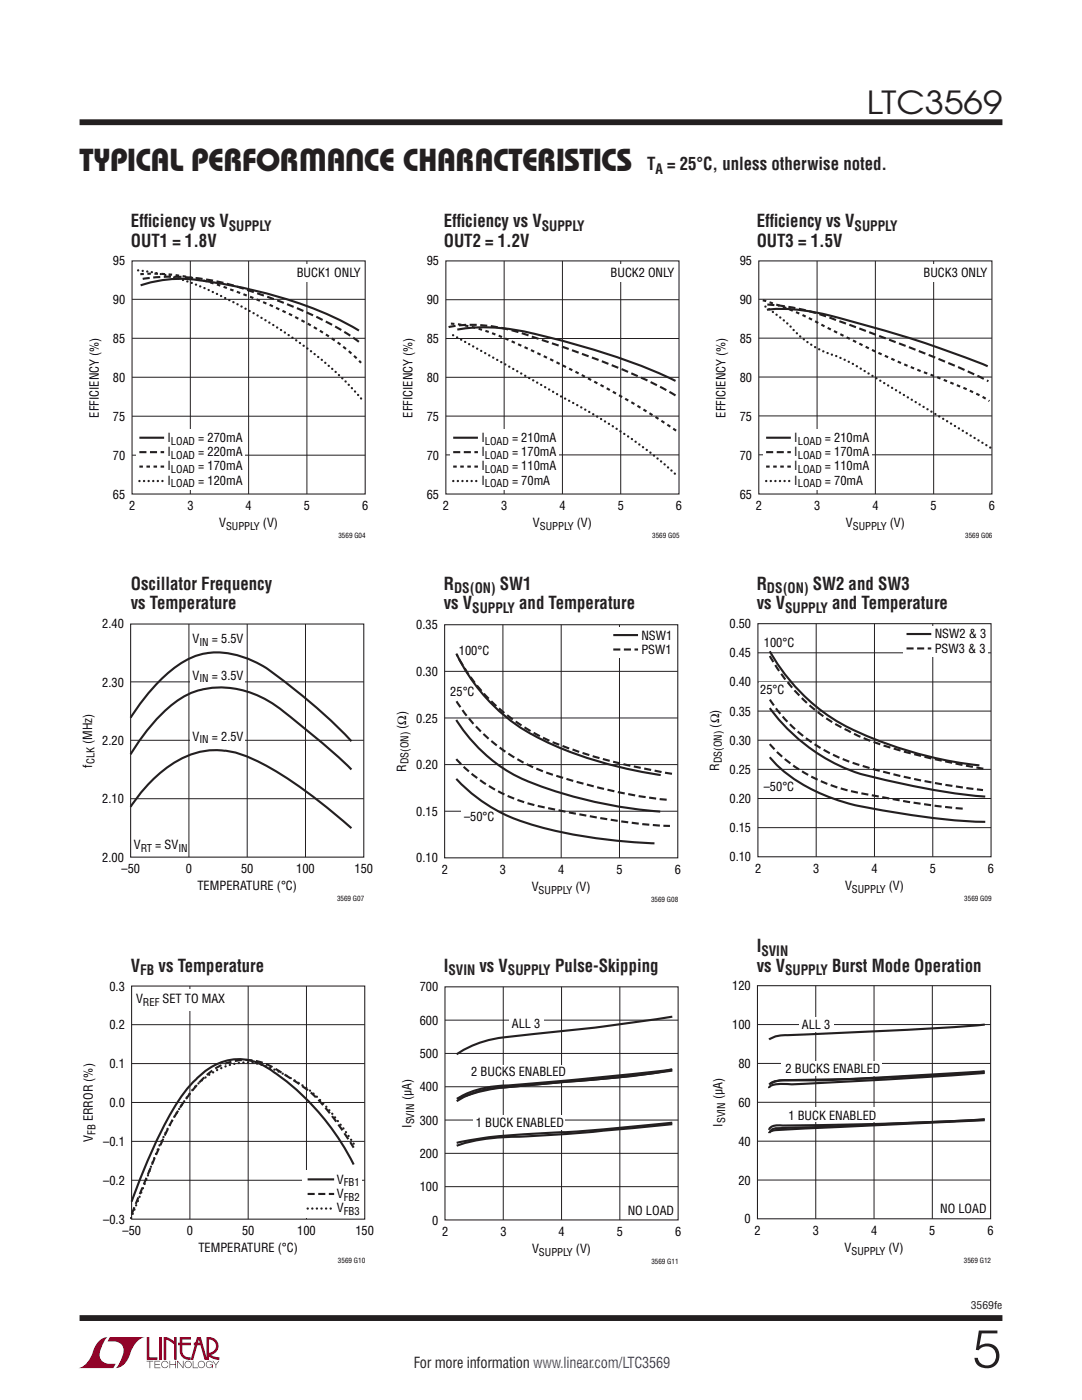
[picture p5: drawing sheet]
<svg xmlns="http://www.w3.org/2000/svg" width="216mm" height="279mm" viewBox="0 0 216 279" stroke-linecap="round" stroke-linejoin="round" font-family="sans-serif">
<g fill="#900126">
<path d="M29.3 266.8h.5v4.1h1.6v.5h-2.1z"/>
<path d="M20 267.4l1-.5h.5h-.1a6.2 6.2 0 0 0-1.5 4 2.58 2.58 0 0 0 3.2 1.3l-.5 .8h-7a4.9 4.9 0 0 0 3.1-3.8l.4-.7z"/>
<path d="M21.9 266.9h7a4.9 4.9 0 0 0-3.1 3.7 3.2 3.2 0 0 1-2.7 2.4h.1a6.2 6.2 0 0 0 1.4-4.1 2.58 2.58 0 0 0-3.1-1.2z"/>
<path d="M31.8 266.8h.5v4.6h-.5z"/>
<path d="M32.7 266.8l1 .2 1 .7v-.9h.5v4.6h-.5v-3.1l-1.5-.9v4h-.5z"/>
<path d="M29.3 271.6h1.3v.1h-.6v1.3h-.2v-1.3h-.5z"/>
<path d="M30.8 271.6h1.2v.1h-1v.5h.9v.2h-.9v.5h1v.1h-1.2z"/>
<path d="M33.8 271.6h.2v.6h1v-.6h.1v1.4h-.1v-.6h-1v.6h-.2z"/>
<path d="M35.4 271.6h.1l1 1.2v-1.2h.1v1.4l-1.1-1.2v1.2h-.1z"/>
<path d="M38.5 271.6h.1v1.3h.9v.1h-1z"/>
<path d="M42.4 271.6h.1l.6 .7 .5-.7h.2l-.7 .8v.6h-.1v-.6z"/>
<path d="M35.9 266.8h2.2v.5h-1.7v.7h1.7v.5h-1.7v1.1a1.32 1.32 0 0 0 1.6 1.3v.5l1.3-4.6h.8l1.1 4.1v-4.1a1.84 1.84 0 0 1 2.3 1.4 1.84 1.84 0 0 1-1.4 2.2l.7 .4 1 .1v.5l-1.2-.2-1.1-.6v-.6a1.34 1.34 0 0 0 1.6-1.2 1.34 1.34 0 0 0-1.4-1.5v4.1h-.9l-.8-2.9h-1.3v-.5h1.2l-.2-.7-1.1 4.1a2.06 2.06 0 0 1-2.7-1.3v-1.6h-.4v-.5h.4z"/>
<path d="M37 271.8a.72 .72 0 0 1 1.2 .1 .72 .72 0 0 1-.4 1.1 .72 .72 0 0 1-1-.7h.2a.59 .59 0 0 0 .8 .5 .59 .59 0 0 0 .2-.9 .59 .59 0 0 0-1 .2v.2h-.2z"/>
<path d="M39.7 271.8a.72 .72 0 0 1 1.1 .1 .72 .72 0 0 1-.4 1.1 .72 .72 0 0 1-.9-.7h.1a.59 .59 0 0 0 .8 .5 .59 .59 0 0 0 .2-.9 .59 .59 0 0 0-1 .2v.2h-.1z"/>
<path d="M41.3 271.8a.72 .72 0 0 1 1.2 .2h-.2a.59 .59 0 0 0-.9-.1 .59 .59 0 0 0 .1 .9 .59 .59 0 0 0 .9-.4h-.5v-.1h.6v.7h-.1v-.3a.73 .73 0 0 1-1.1 .2 .73 .73 0 0 1 0-1.1z"/>
<path d="M32.4 271.8a.71 .71 0 0 1 1.2 .3h-.1a.59 .59 0 0 0-.9-.3 .59 .59 0 0 0-.1 1 .59 .59 0 0 0 .9-.3h.2a.73 .73 0 0 1-1.1 .4 .73 .73 0 0 1-.1-1.1z"/>
</g>
<path d="M15.9 24.4h184.1M15.9 263h184.1" fill="none" stroke="#231f20" stroke-width="1.2" stroke-linecap="butt"/>
<path d="M26.3 52.1h46.6v46.5h-46.6z" fill="none" stroke="#231f20" stroke-width=".21"/>
<path d="M26.3 59.7h46.6M38 52.1v46.5M49.6 52.1v46.5M61.2 52.1v46.5M26.3 67.5h46.6M26.3 75.3h46.6M26.3 90.8h46.6M26.3 83.1h46.6" fill="none" stroke="#231f20" stroke-width=".2"/>
<path d="M58.9 52.8h13.4v3.4h-13.4z" fill="#fff"/>
<path d="M27.5 54a47 47 0 0 1 17.4 5.4 98.2 98.2 0 0 1 23.8 16.4l3.6 4" fill="none" stroke="#231f20" stroke-width=".46" stroke-dasharray="0 .9"/>
<path d="M28 54.7a40.3 40.3 0 0 1 18.8 3.4 91.1 91.1 0 0 1 20.2 10l3.5 2.8 1.5 1.5" fill="none" stroke="#231f20" stroke-width=".42" stroke-dasharray=".7 .7" stroke-linecap="butt"/>
<path d="M28.5 55.7a44.4 44.4 0 0 1 22.7 2.8 87.5 87.5 0 0 1 19 8.7l1.6 1.2" fill="none" stroke="#231f20" stroke-width=".42" stroke-dasharray="1.4 .7" stroke-linecap="butt"/>
<path d="M28.1 57a25.7 25.7 0 0 1 13.2-.9 91.9 91.9 0 0 1 28.1 8.6l2.2 1.3" fill="none" stroke="#231f20" stroke-width=".42"/>
<path d="M27.2 85.7h21.7v12.1h-21.7z" fill="#fff"/>
<path d="M27.8 87.4h4.9" fill="none" stroke="#231f20" stroke-width=".42"/>
<path d="M27.8 90.2h4.9" fill="none" stroke="#231f20" stroke-width=".42" stroke-dasharray="1.4 .7" stroke-linecap="butt"/>
<path d="M27.8 93.1h4.9" fill="none" stroke="#231f20" stroke-width=".42" stroke-dasharray=".7 .7" stroke-linecap="butt"/>
<path d="M27.8 96h4.9" fill="none" stroke="#231f20" stroke-width=".46" stroke-dasharray="0 .9"/>
<path d="M89 52.1h46.5v46.5h-46.5z" fill="none" stroke="#231f20" stroke-width=".21"/>
<path d="M89 59.8h46.5M100.6 52.1v46.5M112.2 52.1v46.5M123.9 52.1v46.5M89 67.6h46.5M89 75.3h46.5M89 90.8h46.5M89 83h46.5" fill="none" stroke="#231f20" stroke-width=".2"/>
<g fill="#fff">
<path d="M121.5 52.8h13.4v3.4h-13.4z"/>
<path d="M89.8 85.7h21.7v12.1h-21.7z"/>
</g>
<path d="M91.2 65.8a36.6 36.6 0 0 1 16.5 1.1l1.1 .2a140.5 140.5 0 0 1 26 8.9M90.4 87.4h5" fill="none" stroke="#231f20" stroke-width=".42"/>
<path d="M89.5 65.3a25 25 0 0 1 12.4 .6 218.7 218.7 0 0 1 29.5 11.1l3.5 2M90.4 90.2h5" fill="none" stroke="#231f20" stroke-width=".42" stroke-dasharray="1.4 .7" stroke-linecap="butt"/>
<path d="M90 64.6a35.6 35.6 0 0 1 13.2 4l1.2 .6a213.3 213.3 0 0 1 30.7 16.8M90.4 93.1h5" fill="none" stroke="#231f20" stroke-width=".42" stroke-dasharray=".7 .7" stroke-linecap="butt"/>
<path d="M90.4 66.9l22.4 12.7a103.9 103.9 0 0 1 22.4 15.5M90.4 96h5" fill="none" stroke="#231f20" stroke-width=".46" stroke-dasharray="0 .9"/>
<path d="M151.4 52.1h46.5v46.5h-46.5z" fill="none" stroke="#231f20" stroke-width=".21"/>
<path d="M151.4 59.7h46.5M163 52.1v46.5M174.7 52.1v46.5M186.3 52.1v46.5M151.4 75.2h46.5M151.4 67.5h46.5M151.4 90.8h46.5M151.4 83h46.5" fill="none" stroke="#231f20" stroke-width=".2"/>
<g fill="#fff">
<path d="M184 52.8h13.3v3.4h-13.3z"/>
<path d="M152.3 85.7h21.6v12.1h-21.6z"/>
</g>
<path d="M153 61.8a35.9 35.9 0 0 1 14.3 1.6 226.3 226.3 0 0 1 29.8 9.7M152.9 87.4h4.9" fill="none" stroke="#231f20" stroke-width=".42"/>
<path d="M153.1 60.8a45.7 45.7 0 0 1 15.4 3.7l10.4 3.8a211.9 211.9 0 0 1 18.3 7.8M152.9 90.2h4.9" fill="none" stroke="#231f20" stroke-width=".42" stroke-dasharray="1.4 .7" stroke-linecap="butt"/>
<path d="M152.2 59.9l.1 .1a58.2 58.2 0 0 1 13.3 5.7 186.1 186.1 0 0 0 24.3 10.7l4.5 2 3 1.6M152.9 93.1h4.9" fill="none" stroke="#231f20" stroke-width=".42" stroke-dasharray=".7 .7" stroke-linecap="butt"/>
<path d="M152.7 61.2l.2 .1a30.7 30.7 0 0 1 6.3 5.4 19.2 19.2 0 0 0 8 4.5l3.5 1.7 26.9 16.4M152.9 96h4.9" fill="none" stroke="#231f20" stroke-width=".46" stroke-dasharray="0 .9"/>
<path d="M26.1 124.5h46.5v46.6h-46.5z" fill="none" stroke="#231f20" stroke-width=".21"/>
<path d="M26.1 136.1h46.5M37.7 124.5v46.6M49.3 124.5v46.6M61 124.5v46.6M26.1 159.4h46.5M26.1 147.7h46.5" fill="none" stroke="#231f20" stroke-width=".2"/>
<g fill="#fff">
<path d="M38 125.9h10.8v3.4h-10.8z"/>
<path d="M38 133.2h10.8v3.5h-10.8z"/>
<path d="M38 145.3h10.8v3.5h-10.8z"/>
</g>
<path d="M26.1 143.2a40 40 0 0 1 9-10.2 13.9 13.9 0 0 1 14.5-1.5 29.4 29.4 0 0 1 7.6 4.8 109.4 109.4 0 0 1 12.9 11.6M26.1 150.5a38 38 0 0 1 9.4-10.8 16.1 16.1 0 0 1 15.9-.9 40.1 40.1 0 0 1 7.6 5.1l1.2 1a128.9 128.9 0 0 1 9.9 8.7M26.1 161a28.1 28.1 0 0 1 11.1-10.1 15 15 0 0 1 8.3-1 26.4 26.4 0 0 1 9.4 3.9 104.4 104.4 0 0 1 15.2 11.5" fill="none" stroke="#231f20" stroke-width=".42"/>
<path d="M26.5 167h10.9v3.5h-10.9z" fill="#fff"/>
<path d="M88.7 124.7h46.5v46.5h-46.5z" fill="none" stroke="#231f20" stroke-width=".21"/>
<path d="M88.7 134h46.5M100.4 124.7v46.5M112 124.7v46.5M123.6 124.7v46.5M88.7 152.6h46.5M88.7 143.3h46.5M88.7 161.9h46.5" fill="none" stroke="#231f20" stroke-width=".2"/>
<path d="M121.8 125.1h13v6.1h-13z" fill="#fff"/>
<path d="M122.4 126.7h4.9" fill="none" stroke="#231f20" stroke-width=".42"/>
<path d="M122.4 129.6h4.9" fill="none" stroke="#231f20" stroke-width=".42" stroke-dasharray="1.4 .7" stroke-linecap="butt"/>
<g fill="#fff">
<path d="M91.2 128.3h6.8v2.9h-6.8z"/>
<path d="M89 136.3h6.1v3.1h-6.1z"/>
<path d="M92 161.2h7v3.4h-7z"/>
</g>
<path d="M91.1 140a35.6 35.6 0 0 0 21.3 15.3 112 112 0 0 0 21.3 4.4M91.1 151.5a31.7 31.7 0 0 0 18.7 9.9l2.6 .5a143.8 143.8 0 0 0 21.3 2.9M134.1 154.4a108.4 108.4 0 0 1-24.5-6.6 38.3 38.3 0 0 1-18.5-17.4" fill="none" stroke="#231f20" stroke-width=".42" stroke-dasharray="1.4 .7" stroke-linecap="butt"/>
<path d="M91.2 130.7a36.7 36.7 0 0 0 19.3 18 86.3 86.3 0 0 0 21.3 6M91 155.4a33.9 33.9 0 0 0 18.2 10 111.2 111.2 0 0 0 21.4 2.9M91 143.7a31.6 31.6 0 0 0 18.4 13.7 92 92 0 0 0 22.3 4.6" fill="none" stroke="#231f20" stroke-width=".42"/>
<path d="M151.2 124.5h46.6v46.5h-46.6z" fill="none" stroke="#231f20" stroke-width=".21"/>
<path d="M151.2 130.3h46.6M151.2 136.1h46.6M162.9 124.5v46.5M174.5 124.5v46.5M186.1 124.5v46.5M151.2 159.4h46.6M151.2 147.7h46.6M151.2 153.5h46.6M151.2 141.9h46.6M151.2 165.2h46.6" fill="none" stroke="#231f20" stroke-width=".2"/>
<path d="M180.3 124.9h16.8v6.1h-16.8z" fill="#fff"/>
<path d="M180.9 126.5h4.9" fill="none" stroke="#231f20" stroke-width=".42"/>
<path d="M180.9 129.4h4.9" fill="none" stroke="#231f20" stroke-width=".42" stroke-dasharray="1.4 .7" stroke-linecap="butt"/>
<g fill="#fff">
<path d="M152.1 126.7h6.8v2.9h-6.8z"/>
<path d="M151.4 136.1h5.6v3.1h-5.6z"/>
<path d="M151.8 155.1h7v3.4h-7z"/>
</g>
<path d="M153.6 130a38.3 38.3 0 0 0 20.6 17.4 80.4 80.4 0 0 0 21.2 5.3M153.6 141.3a36.3 36.3 0 0 0 23.3 14.4 135.5 135.5 0 0 0 19.7 3.3M153.6 151.1a23.1 23.1 0 0 0 8.1 6.3 45.7 45.7 0 0 0 14.5 4.3 134.9 134.9 0 0 0 20.4 2.3" fill="none" stroke="#231f20" stroke-width=".42"/>
<path d="M153.6 130.9a36.5 36.5 0 0 0 17.5 15.9 87.3 87.3 0 0 0 18.3 5.3l6.9 1.3M153.6 139.6a32.5 32.5 0 0 0 19.9 13.7 141.2 141.2 0 0 0 22.6 4.4M153.6 148.5a30.6 30.6 0 0 0 18.8 9.9l2.7 .6a167.3 167.3 0 0 0 17.4 2.4" fill="none" stroke="#231f20" stroke-width=".42" stroke-dasharray="1.4 .7" stroke-linecap="butt"/>
<path d="M26.3 196.8h46.5v46.5h-46.5z" fill="none" stroke="#231f20" stroke-width=".21"/>
<path d="M37.9 196.8v46.5M49.5 196.8v46.5M61.2 196.8v46.5M26.3 204.5h46.5M26.3 212.3h46.5M26.3 227.8h46.5M26.3 235.5h46.5M26.3 220h46.5" fill="none" stroke="#231f20" stroke-width=".2"/>
<path d="M26.5 197.4h18.9v4.4h-18.9z" fill="#fff"/>
<path d="M70.6 232.4a48.5 48.5 0 0 0-17.6-19.5 10.9 10.9 0 0 0-13.4 2.1l-.3 .3a29 29 0 0 0-5.9 8.2 127.5 127.5 0 0 0-7.1 16.3" fill="none" stroke="#231f20" stroke-width=".42"/>
<path d="M26.3 242.2l2.6-6.3a94.7 94.7 0 0 1 6.5-14.1 30.5 30.5 0 0 1 7.2-8.3 11.5 11.5 0 0 1 13.6 .6 32.1 32.1 0 0 1 7.4 5.4 59.4 59.4 0 0 1 7 9.5" fill="none" stroke="#231f20" stroke-width=".42" stroke-dasharray="1.4 .7" stroke-linecap="butt"/>
<path d="M70.6 228.3l-.1-.2a53.5 53.5 0 0 0-8.1-10 32.8 32.8 0 0 0-11.6-6 14.6 14.6 0 0 0-13.8 7.3 59.3 59.3 0 0 0-7.7 15.7l-3.2 8" fill="none" stroke="#231f20" stroke-width=".46" stroke-dasharray="0 .9"/>
<path d="M60.3 233.5h12v9.5h-12z" fill="#fff"/>
<path d="M61.4 235.4h5.3" fill="none" stroke="#231f20" stroke-width=".42"/>
<path d="M61.4 238.3h5.3" fill="none" stroke="#231f20" stroke-width=".42" stroke-dasharray="1.4 .7" stroke-linecap="butt"/>
<path d="M61.4 241.2h5.3" fill="none" stroke="#231f20" stroke-width=".46" stroke-dasharray="0 .9"/>
<path d="M88.8 196.9h46.5v46.6h-46.5z" fill="none" stroke="#231f20" stroke-width=".21"/>
<path d="M100.4 196.9v46.6M112.1 196.9v46.6M123.7 196.9v46.6M88.8 203.6h46.5M88.8 216.9h46.5M88.8 210.2h46.5M88.8 230.2h46.5M88.8 236.8h46.5M88.8 223.5h46.5" fill="none" stroke="#231f20" stroke-width=".2"/>
<g fill="#fff">
<path d="M101.6 202.9h6.8v2.9h-6.8z"/>
<path d="M93.3 212.6h20v2.9h-20z"/>
<path d="M94.4 222.5h18.4v2.9h-18.4z"/>
<path d="M124.9 240.1h10v2.9h-10z"/>
</g>
<path d="M133.9 213.5l-15.4 1.6-15.6 1.4a28.6 28.6 0 0 0-10 1.8l-1.5 .9M134.1 202.9a464.7 464.7 0 0 1-31.8 3.9 21.8 21.8 0 0 0-11.2 3.6M134.1 213.4a93.3 93.3 0 0 1-15.7 2.1l-16.3 1.4a23.5 23.5 0 0 0-9.3 1.9l-1.7 1M134.2 213.7a553.3 553.3 0 0 1-30.8 3.1 39.1 39.1 0 0 0-12.3 2.5M134.1 224.4l-9.1 .8a351.9 351.9 0 0 1-25.6 1.8 28.3 28.3 0 0 0-8.3 1.7M134.1 224.1h-.2a440 440 0 0 1-31.9 2.4l-4.4 .5-6.5 1.1" fill="none" stroke="#231f20" stroke-width=".42"/>
<path d="M151.1 196.7h46.6v46.5h-46.6z" fill="none" stroke="#231f20" stroke-width=".21"/>
<path d="M162.8 196.7v46.5M174.4 196.7v46.5M186 196.7v46.5M151.1 212.2h46.6M151.1 220h46.6M151.1 204.5h46.6M151.1 227.7h46.6M151.1 235.5h46.6" fill="none" stroke="#231f20" stroke-width=".2"/>
<g fill="#fff">
<path d="M159.4 203h6.8v2.9h-6.8z"/>
<path d="M156 211.8h20v2.9h-20z"/>
<path d="M156.8 221h18.3v2.9h-18.3z"/>
<path d="M187.2 239.8h10.1v2.9h-10.1z"/>
</g>
<path d="M196.4 213.8l-7.5 .5a504.2 504.2 0 0 1-28.6 1.3h-2a10 10 0 0 0-4.2 .4l-.4 .3M196.5 213.8l-6.4 .6a600.5 600.5 0 0 1-34.4 1.2 4 4 0 0 0-2.2 .9M196.5 214.1l-16.7 1.2-21.8 1.1a7.5 7.5 0 0 0-4.4 .4l-.1 .4M196.5 204.5a1417 1417 0 0 1-41.3 2.2l-1.2 .4-.5 .4M196.2 223.5l-32.3 1.4-8.3 .2a1.62 1.62 0 0 0-2 .8M196.5 223.3l-6.1 .4-13.7 .6-20.3 .3a3.6 3.6 0 0 0-2.8 .6l-.1 .3M196.5 223.6l-41.5 1.9a1.69 1.69 0 0 0-1.5 .6" fill="none" stroke="#231f20" stroke-width=".42"/>
<text font-size="10.6" fill="#231f20" x="194.1" y="272.9">5</text>
<g font-size="6.3" fill="#231f20">
<text x="173" y="22.8">LTC3569</text>
<text x="15.9" y="34.1">Typical Performance Characteristics</text>
</g>
<g font-size="3.5" fill="#231f20">
<text x="129.1" y="34">T = 25°C, unless otherwise noted.</text>
<text x="26.1" y="45.3">Eff</text>
<text x="28.7" y="45.3">iciency vs V</text>
<text x="88.5" y="45.3">Eff</text>
<text x="91.2" y="45.3">iciency vs V</text>
<text x="151" y="45.3">Eff</text>
<text x="153.6" y="45.3">iciency vs V</text>
<text x="26.1" y="49.2">OUT1 = 1.8V</text>
<text x="88.5" y="49.2">OUT2 = 1.2V</text>
<text x="151" y="49.2">OUT3 = 1.5V</text>
<text x="26.1" y="117.7">Oscillator Frequency</text>
<text x="88.5" y="117.7">R</text>
<text x="99.7" y="117.7">SW1</text>
<text x="151" y="117.7">R</text>
<text x="162.2" y="117.7">SW2 and SW3</text>
<text x="26.1" y="121.6">vs Temperature</text>
<text x="88.5" y="121.6">vs V</text>
<text x="103.6" y="121.6">and Temperature</text>
<text x="151" y="121.6">vs V</text>
<text x="166.1" y="121.6">and Temperature</text>
<text x="151" y="190.1">I</text>
<text x="26.1" y="194">V</text>
<text x="31.6" y="194">vs Temperature</text>
<text x="88.5" y="194">I</text>
<text x="95.7" y="194">vs V</text>
<text x="110.7" y="194">Pulse-Skipping</text>
<text x="151" y="194">vs V</text>
<text x="166.1" y="194">Burst Mode Operation</text>
</g>
<text font-size="3" fill="#231f20" x="82.5" y="273.1">For more information www.linear.com/LTC3569</text>
<g font-size="2.8" fill="#231f20">
<text x="130.8" y="34.7">A</text>
<text x="45.7" y="46">SUPPLY</text>
<text x="108.1" y="46">SUPPLY</text>
<text x="170.5" y="46">SUPPLY</text>
<text x="90.6" y="118.4">DS(ON)</text>
<text x="153" y="118.4">DS(ON)</text>
<text x="94.2" y="122.3">SUPPLY</text>
<text x="156.7" y="122.3">SUPPLY</text>
<text x="151.9" y="190.8">SVIN</text>
<text x="28" y="194.7">FB</text>
<text x="89.5" y="194.7">SVIN</text>
<text x="101.4" y="194.7">SUPPLY</text>
<text x="156.7" y="194.7">SUPPLY</text>
</g>
<g font-size="2.5">
<text x="22.5" y="53">95</text>
<text x="85.2" y="53">95</text>
<text x="147.6" y="53">95</text>
<text x="59.2" y="55.2">BUCK1 ONLY</text>
<text x="121.8" y="55.2">BUCK2 ONLY</text>
<text x="184.3" y="55.2">BUCK3 ONLY</text>
<text x="22.5" y="60.7">90</text>
<text x="85.2" y="60.7">90</text>
<text x="147.6" y="60.7">90</text>
<text x="22.5" y="68.5">85</text>
<text x="85.2" y="68.5">85</text>
<text x="147.6" y="68.5">85</text>
<text x="22.5" y="76.2">80</text>
<text x="85.2" y="76.2">80</text>
<text x="147.6" y="76.2">80</text>
<text x="19.7" y="83.3" transform="rotate(-90 19.7 83.3)">EFFICIENCY (%)</text>
<text x="22.5" y="84">75</text>
<text x="82.3" y="83.3" transform="rotate(-90 82.3 83.3)">EFFICIENCY (%)</text>
<text x="85.2" y="84">75</text>
<text x="144.8" y="83.3" transform="rotate(-90 144.8 83.3)">EFFICIENCY (%)</text>
<text x="147.6" y="84">75</text>
<text x="33.4" y="88.2">I</text>
<text x="39.6" y="88.2">= 270mA</text>
<text x="96" y="88.2">I</text>
<text x="102.2" y="88.2">= 210mA</text>
<text x="158.5" y="88.2">I</text>
<text x="164.6" y="88.2">= 210mA</text>
<text x="22.5" y="91.8">70</text>
<text x="33.4" y="91.1">I</text>
<text x="33.4" y="93.9">I</text>
<text x="39.6" y="91.1">= 220mA</text>
<text x="39.6" y="93.9">= 170mA</text>
<text x="85.2" y="91.8">70</text>
<text x="96" y="91.1">I</text>
<text x="96" y="93.9">I</text>
<text x="102.2" y="91.1">= 170mA</text>
<text x="102.2" y="93.9">= 110mA</text>
<text x="147.6" y="91.8">70</text>
<text x="158.5" y="91.1">I</text>
<text x="158.5" y="93.9">I</text>
<text x="164.6" y="91.1">= 170mA</text>
<text x="164.6" y="93.9">= 110mA</text>
<text x="22.5" y="99.5">65</text>
<text x="25.8" y="101.8">2</text>
<text x="33.4" y="96.7">I</text>
<text x="37.4" y="101.8">3</text>
<text x="39.6" y="96.7">= 120mA</text>
<text x="49" y="101.8">4</text>
<text x="60.6" y="101.8">5</text>
<text x="72.3" y="101.8">6</text>
<text x="85.2" y="99.5">65</text>
<text x="88.4" y="101.8">2</text>
<text x="96" y="96.7">I</text>
<text x="100" y="101.8">3</text>
<text x="102.2" y="96.7">= 70mA</text>
<text x="111.6" y="101.8">4</text>
<text x="123.3" y="101.8">5</text>
<text x="134.9" y="101.8">6</text>
<text x="147.6" y="99.5">65</text>
<text x="150.8" y="101.8">2</text>
<text x="158.5" y="96.7">I</text>
<text x="162.5" y="101.8">3</text>
<text x="164.6" y="96.7">= 70mA</text>
<text x="174.1" y="101.8">4</text>
<text x="185.7" y="101.8">5</text>
<text x="197.3" y="101.8">6</text>
<text x="43.7" y="105.2">V</text>
<text x="52.5" y="105.2">(V)</text>
<text x="106.3" y="105.2">V</text>
<text x="115.1" y="105.2">(V)</text>
<text x="168.8" y="105.2">V</text>
<text x="177.5" y="105.2">(V)</text>
<text x="20.4" y="125.4">2.40</text>
<text x="83.1" y="125.6">0.35</text>
<text x="145.6" y="125.4">0.50</text>
<text x="38.4" y="128.3">V</text>
<text x="42.3" y="128.3">= 5.5V</text>
<text x="91.6" y="130.7">100°C</text>
<text x="128" y="127.6">NSW1</text>
<text x="128" y="130.5">PSW1</text>
<text x="145.6" y="131.2">0.45</text>
<text x="152.4" y="129.1">100°C</text>
<text x="186.5" y="127.4">NSW2 &amp; 3</text>
<text x="186.5" y="130.2">PSW3 &amp; 3</text>
<text x="20.4" y="137.1">2.30</text>
<text x="38.4" y="135.6">V</text>
<text x="42.3" y="135.6">= 3.5V</text>
<text x="83.1" y="134.9">0.30</text>
<text x="145.6" y="137">0.40</text>
<text x="89.9" y="138.8">25°C</text>
<text x="145.6" y="142.8">0.35</text>
<text x="151.7" y="138.6">25°C</text>
<text x="18.4" y="148.5" transform="rotate(-90 18.4 148.5)">(MHz)</text>
<text x="20.4" y="148.7">2.20</text>
<text x="38.4" y="147.8">V</text>
<text x="42.3" y="147.8">= 2.5V</text>
<text x="81" y="145.4" transform="rotate(-90 81 145.4)">(Ω)</text>
<text x="83.1" y="144.2">0.25</text>
<text x="143.5" y="145.2" transform="rotate(-90 143.5 145.2)">(Ω)</text>
<text x="145.6" y="148.6">0.30</text>
<text x="18.4" y="153.2" transform="rotate(-90 18.4 153.2)">f</text>
<text x="81" y="154" transform="rotate(-90 81 154)">R</text>
<text x="83.1" y="153.5">0.20</text>
<text x="143.5" y="153.8" transform="rotate(-90 143.5 153.8)">R</text>
<text x="145.6" y="154.5">0.25</text>
<text x="20.4" y="160.3">2.10</text>
<text x="145.6" y="160.3">0.20</text>
<text x="152.4" y="157.8">–50°C</text>
<text x="83.1" y="162.8">0.15</text>
<text x="92.6" y="163.9">–50°C</text>
<text x="145.6" y="166.1">0.15</text>
<text x="20.4" y="172">2.00</text>
<text x="26.7" y="169.5">V</text>
<text x="31" y="169.5">= SV</text>
<text x="83.1" y="172.1">0.10</text>
<text x="145.6" y="171.9">0.10</text>
<text x="24.3" y="174.3">–50</text>
<text x="37.1" y="174.3">0</text>
<text x="39.4" y="177.7">TEMPERATURE (°C)</text>
<text x="48.1" y="174.3">50</text>
<text x="59.1" y="174.3">100</text>
<text x="70.7" y="174.3">150</text>
<text x="88.1" y="174.4">2</text>
<text x="99.8" y="174.4">3</text>
<text x="106.1" y="177.8">V</text>
<text x="111.4" y="174.4">4</text>
<text x="114.8" y="177.8">(V)</text>
<text x="123" y="174.4">5</text>
<text x="134.6" y="174.4">6</text>
<text x="150.7" y="174.2">2</text>
<text x="162.3" y="174.2">3</text>
<text x="168.6" y="177.6">V</text>
<text x="173.9" y="174.2">4</text>
<text x="177.4" y="177.6">(V)</text>
<text x="185.5" y="174.2">5</text>
<text x="197.1" y="174.2">6</text>
<text x="21.8" y="197.7">0.3</text>
<text x="83.7" y="197.8">700</text>
<text x="146.1" y="197.6">120</text>
<text x="27.1" y="200.3">V</text>
<text x="32.4" y="200.3">SET TO MAX</text>
<text x="21.8" y="205.4">0.2</text>
<text x="83.7" y="204.5">600</text>
<text x="102.1" y="205.2">ALL 3</text>
<text x="146.1" y="205.4">100</text>
<text x="160" y="205.3">ALL 3</text>
<text x="21.8" y="213.2">0.1</text>
<text x="83.7" y="211.1">500</text>
<text x="94" y="214.8">2 BUCKS ENABLED</text>
<text x="147.3" y="213.1">80</text>
<text x="156.8" y="214.1">2 BUCKS ENABLED</text>
<text x="21.8" y="221">0.0</text>
<text x="82.1" y="219.6" transform="rotate(-90 82.1 219.6)">(µA)</text>
<text x="83.7" y="217.8">400</text>
<text x="144.1" y="219.3" transform="rotate(-90 144.1 219.3)">(µA)</text>
<text x="147.3" y="220.9">60</text>
<text x="18.6" y="227.9" transform="rotate(-90 18.6 227.9)">V</text>
<text x="18.6" y="223.8" transform="rotate(-90 18.6 223.8)">ERROR (%)</text>
<text x="82.1" y="225.1" transform="rotate(-90 82.1 225.1)">I</text>
<text x="83.7" y="224.4">300</text>
<text x="95" y="224.9">1 BUCK ENABLED</text>
<text x="144.1" y="224.9" transform="rotate(-90 144.1 224.9)">I</text>
<text x="157.3" y="223.5">1 BUCK ENABLED</text>
<text x="20.6" y="228.7">–0.1</text>
<text x="83.7" y="231.1">200</text>
<text x="147.3" y="228.6">40</text>
<text x="20.6" y="236.5">–0.2</text>
<text x="67.2" y="236.2">V</text>
<text x="67.2" y="239.1">V</text>
<text x="83.7" y="237.7">100</text>
<text x="147.3" y="236.4">20</text>
<text x="20.6" y="244.2">–0.3</text>
<text x="67.2" y="241.9">V</text>
<text x="86.2" y="244.4">0</text>
<text x="125.3" y="242.4">NO LOAD</text>
<text x="148.6" y="244.2">0</text>
<text x="187.6" y="242.2">NO LOAD</text>
<text x="24.5" y="246.5">–50</text>
<text x="37.3" y="246.5">0</text>
<text x="39.6" y="249.9">TEMPERATURE (°C)</text>
<text x="48.3" y="246.5">50</text>
<text x="59.3" y="246.5">100</text>
<text x="70.9" y="246.5">150</text>
<text x="88.2" y="246.7">2</text>
<text x="99.8" y="246.7">3</text>
<text x="106.2" y="250.1">V</text>
<text x="111.5" y="246.7">4</text>
<text x="114.9" y="250.1">(V)</text>
<text x="123.1" y="246.7">5</text>
<text x="134.7" y="246.7">6</text>
<text x="150.6" y="246.5">2</text>
<text x="162.2" y="246.5">3</text>
<text x="168.5" y="249.9">V</text>
<text x="173.8" y="246.5">4</text>
<text x="177.3" y="249.9">(V)</text>
<text x="185.4" y="246.5">5</text>
<text x="197" y="246.5">6</text>
</g>
<g font-size="2.1">
<text x="34.1" y="88.8">LOAD</text>
<text x="96.7" y="88.8">LOAD</text>
<text x="159.2" y="88.8">LOAD</text>
<text x="34.1" y="91.6">LOAD</text>
<text x="34.1" y="94.4">LOAD</text>
<text x="96.7" y="91.6">LOAD</text>
<text x="96.7" y="94.4">LOAD</text>
<text x="159.2" y="91.6">LOAD</text>
<text x="159.2" y="94.4">LOAD</text>
<text x="34.1" y="97.2">LOAD</text>
<text x="96.7" y="97.2">LOAD</text>
<text x="159.2" y="97.2">LOAD</text>
<text x="45.1" y="105.8">SUPPLY</text>
<text x="107.7" y="105.8">SUPPLY</text>
<text x="170.2" y="105.8">SUPPLY</text>
<text x="39.8" y="128.9">IN</text>
<text x="39.8" y="136.2">IN</text>
<text x="39.8" y="148.4">IN</text>
<text x="18.9" y="152.5" transform="rotate(-90 18.9 152.5)">CLK</text>
<text x="81.5" y="152.5" transform="rotate(-90 81.5 152.5)">DS(ON)</text>
<text x="144.1" y="152.3" transform="rotate(-90 144.1 152.3)">DS(ON)</text>
<text x="28.1" y="170">RT</text>
<text x="35.6" y="170">IN</text>
<text x="107.5" y="178.4">SUPPLY</text>
<text x="170" y="178.2">SUPPLY</text>
<text x="28.5" y="200.8">REF</text>
<text x="19.1" y="226.5" transform="rotate(-90 19.1 226.5)">FB</text>
<text x="82.7" y="224.4" transform="rotate(-90 82.7 224.4)">SVIN</text>
<text x="144.7" y="224.2" transform="rotate(-90 144.7 224.2)">SVIN</text>
<text x="68.6" y="236.8">FB1</text>
<text x="68.6" y="239.6">FB2</text>
<text x="68.6" y="242.4">FB3</text>
<text x="107.5" y="250.6">SUPPLY</text>
<text x="169.9" y="250.4">SUPPLY</text>
</g>
<text font-size="2.1" fill="#231f20" x="193.7" y="261.2">3569fe</text>
<g font-size="1.4">
<text x="67.5" y="107.3">3569 G04</text>
<text x="130.1" y="107.3">3569 G05</text>
<text x="192.6" y="107.3">3569 G06</text>
<text x="67.2" y="179.8">3569 G07</text>
<text x="129.9" y="180">3569 G08</text>
<text x="192.4" y="179.7">3569 G09</text>
<text x="192.3" y="252">3569 G12</text>
<text x="67.4" y="252.1">3569 G10</text>
<text x="130" y="252.2">3569 G11</text>
</g>
</svg>
